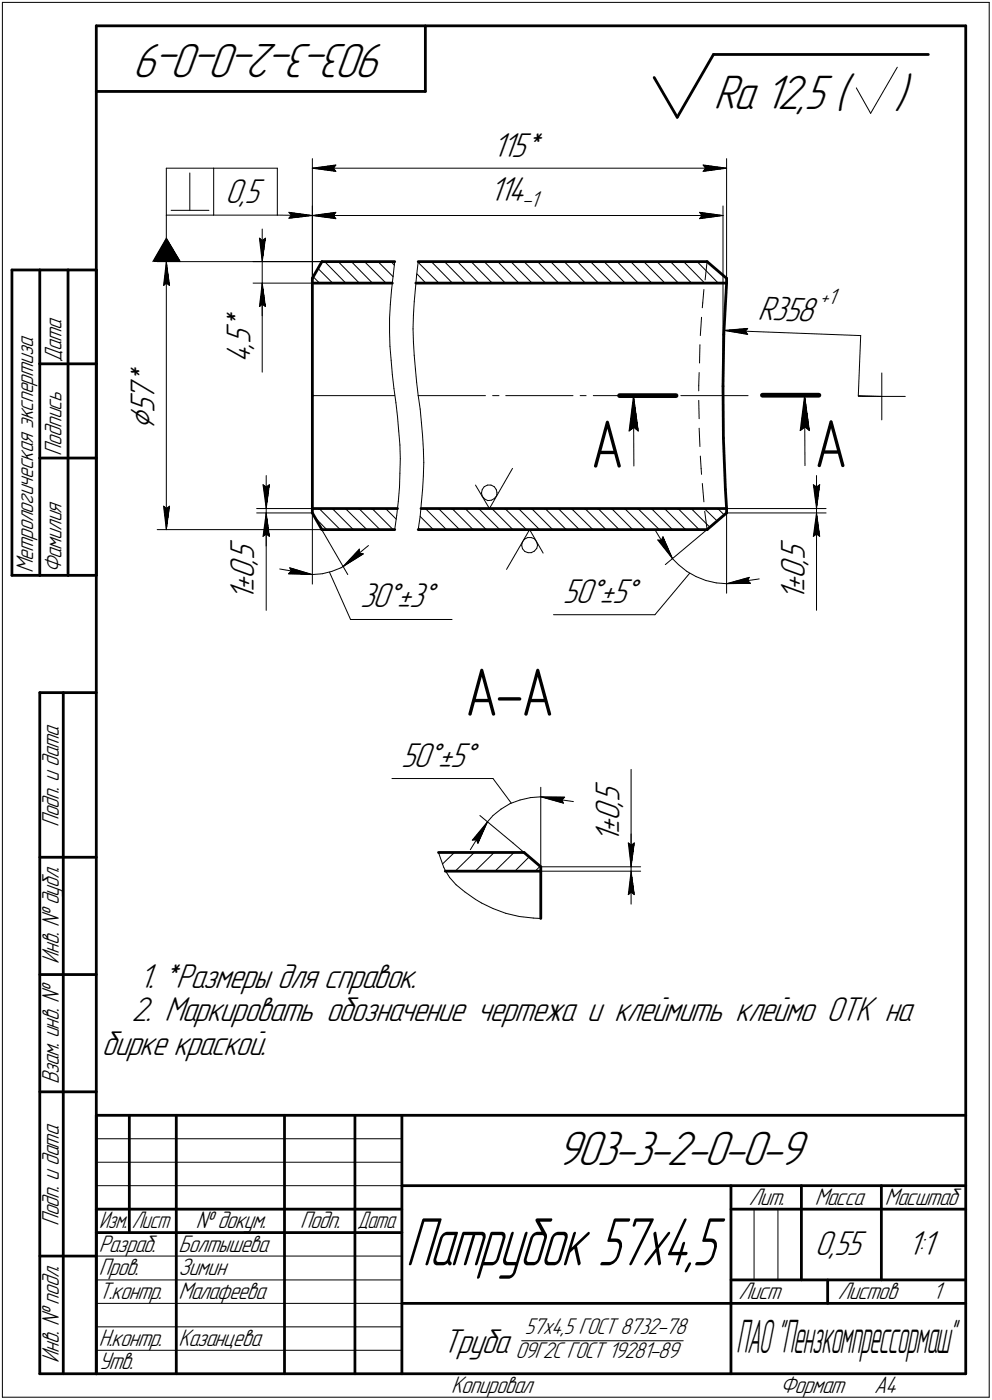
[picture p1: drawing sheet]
<svg xmlns="http://www.w3.org/2000/svg" width="211mm" height="298mm" viewBox="0 0 211 298" stroke-linecap="round" stroke-linejoin="round" font-family="sans-serif">
<g fill="none" stroke="#000" stroke-width=".21">
<path d="M.5 .5v297zM.5 .5h210zM182.2 18.7l3.1 5.4zM190.9 14.3l-5.6 9.8zM210.5 .5v297zM35.4 35.8v10zM35.4 35.8h10.1zM40.4 36.8v8zM45.5 35.8v10zM45.5 35.8h13.5zM59 35.8v10zM66.5 35.8l5-.7z"/>
<path d="M66.5 35.8l5 .7zM66.5 35.8h88.1zM66.5 33.8v26.5zM71 35.8l.5 .7zM71.5 35.1l-.5 .7zM149.6 36.5l5-.7zM149.6 35.1l.5 .7zM149.6 35.1l5 .7zM150.1 35.8l-.5 .7zM154.6 33.8v25.5zM33.4 55.7h34.8zM35.4 55.7l.7 5.1z"/>
<path d="M35.4 55.7l-.6 5.1zM35.4 55.7v57.1zM35.4 50.7l3 5zM35.4 50.7l-2.9 5zM35.4 45.8v4.9zM35.4 45.8h10.1zM36.4 44.8h8zM45.5 45.8h13.5zM53.8 55.7h14.7zM55.2 50.7l.6 .5zM55.2 50.7l.6 5zM55.8 51.2l.7-.5z"/>
<path d="M55.8 48.8v6.9zM55.8 55.7v4.6zM56.5 50.7l-.7 5zM59 45.8l7.5 .1zM61.5 46.5l5-.6zM61.5 45.2l.5 .6zM61.5 45.2l5 .7zM62 45.8l-.5 .7zM66.5 45.9l5-.7zM66.5 45.9l5 .7zM66.5 45.9h87.3zM66.5 43.9v15.4z"/>
<path d="M66.6 58.9l1.4 1.4zM67.6 57.1l3.2 3.2zM69.1 55.7l4.5 4.6zM71 45.9l.5 .7zM71.5 45.2l-.5 .7zM72 55.7l4.5 4.6zM74.8 55.7l4.4 4.6zM77.6 55.7l4.5 4.6zM80.4 55.7l3.3 3.2zM83.2 55.7l.7 .8zM83.7 58.8l-.4 2.9zM84 55.7l-.3 3.1z"/>
<path d="M88.6 58.6l-.2 2.9zM88.7 58.3l1.9 2zM89 55.9l4.4 4.4zM89 55.7l-.4 2.9zM91.8 55.7l4.5 4.6zM94.6 55.7l4.5 4.6zM97.4 55.7l4.5 4.6zM100.2 55.7l4.5 4.6zM103 55.7l4.5 4.6zM105.9 55.7l4.5 4.6zM108.7 55.7l4.5 4.6zM111.5 55.7l4.6 4.6z"/>
<path d="M114.4 55.7l4.5 4.6zM117.2 55.7l4.5 4.6zM120.1 55.7l4.4 4.6zM122.9 55.7l4.4 4.6zM125.6 55.7l4.6 4.6zM128.5 55.7l4.5 4.6zM131.3 55.7l4.5 4.6zM134.2 55.7l4.5 4.6zM137 55.7l4.5 4.6zM139.8 55.7l4.6 4.6zM142.7 55.7l4.5 4.6zM145.5 55.7l4.4 4.6z"/>
<path d="M148.3 55.7l4.5 4.6zM148.8 46.6l5-.7zM148.8 45.2l.6 .7zM148.8 45.2l5 .7zM149.4 45.9l-.6 .7zM150.5 55.7l-.5 3.9zM153.8 43.9v40.3zM34.8 60.8l.6-.5zM35.4 60.3l.7 .5zM53.8 60.3h12.7zM55.2 65.3l.6-.5zM55.8 60.3l-.6 5z"/>
<path d="M55.8 64.8l.7 .5zM55.8 60.3l.7 5zM55.8 60.3v6.9zM55.8 60.3v18.9zM82.9 70.8l.1 2.9zM82.9 67.7v3.1zM83 73.7l.2 3zM83.1 64.8l-.2 2.9zM83.2 76.7l.3 3.1zM83.3 61.7l-.2 3.1zM83.5 79.8l.3 2.9zM87.9 70l.1 2.8z"/>
<path d="M88 67.1l-.1 2.9zM88 72.8l.1 2.9zM88.1 64.3l-.1 2.8zM88.1 75.7l.3 2.9zM88.4 61.5l-.3 2.8zM88.4 78.6l.2 2.8zM148.8 79.3l-.1 2.8zM148.9 73.4l-.1 3.9zM149.3 67.6l-.3 3.9zM149.5 64.5l-.1 1zM149.8 61.6l-.3 2.9zM154.1 70.4l5-.5z"/>
<path d="M154.1 70.4l5 .8zM154.1 70.4l29 1.1zM158.6 70.5l.5 .7zM159.1 69.9l-.5 .6zM183.1 71.5l-.5 12.7zM187.6 79.4v10zM66.5 84.2h17.5zM83.8 82.7l.4 3.1zM84.2 85.8l.4 2.9zM84.6 88.7l.2 3.1zM84.8 91.8l.3 2.9zM85.1 94.7l.1 3z"/>
<path d="M85.2 97.7l-.1 3.1zM88.6 81.4l.4 2.8zM89 84.2h14.3zM89 84.2l.4 2.9zM89.4 87.1l.3 2.8zM89.7 89.9l.2 2.9zM89.9 92.8l.2 2.9zM90.1 95.7l.1 2.8zM90.2 98.5l-.1 2.8zM104.8 84.2h1.4zM107.6 84.2h14.3zM109.1 99.7l-5 8.6z"/>
<path d="M123.4 84.2h1.3zM126.2 84.2h14.3zM133.9 91.8l1-.8zM134.8 84.2l1 7.6zM134.8 84.2l-.9 7.6zM134.8 84.2l.1 15zM134.9 91l.9 .8zM142 84.2h1.3zM144.9 84.2h14.3zM148.7 82.1v1.1zM148.7 85.3l.1 3.9zM148.8 91.2l.1 3.9z"/>
<path d="M149 97.1l.2 2.6zM149.2 99.7l.1 1.3zM170.3 91.7l1-.8zM171.2 84.2l1 7.5zM171.2 84.2l-.9 7.5zM171.2 84.2l.1 14.9zM171.3 90.9l.9 .8zM182.6 84.2l5 .2zM182.6 84.4h10zM33.4 112.8h35.1zM34.8 107.8l.6 5zM34.8 107.8l.6 .5z"/>
<path d="M35.4 108.3l.7-.5zM36.1 107.8l-.7 5zM54.6 108.3h11.9zM54.6 109.2h11.9zM56 103.2l.6 .5zM56 103.2l.6 5.1zM56 114.2l.6-.5zM56.6 103.7l.7-.5zM56.6 101.3v7zM56.6 109.2l-.6 5zM56.6 113.7l.7 .5zM56.6 109.2l.7 5z"/>
<path d="M56.6 109.2v7zM56.6 108.3v.9zM56.6 109.2v20.8zM57.3 103.2l-.7 5.1zM66.5 109.2v15.2zM67 110.2l2.5 2.6zM67.9 108.3l4.5 4.5zM68.2 112.3l5.8 10zM70.7 108.3l4.5 4.5zM73.5 108.3l4.6 4.5zM76.4 108.3l4.5 4.5zM76.5 117.8l.8 .1z"/>
<path d="M76.5 116.9v.9zM76.5 116.9l-3.5 3.7zM79.2 108.3l4.5 4.5zM82 108.3l2.3 2.3zM84.4 109.7l-.4 3.1zM84.8 106.8l-.4 2.9zM85 103.7l-.2 3.1zM85.1 100.8l-.1 2.9zM89.1 112.4l.2 .4zM89.4 110l2.8 2.8zM89.4 109.9l-.4 2.9zM89.7 107l-.3 2.9z"/>
<path d="M89.9 104.2l-.2 2.8zM90.1 101.3l-.2 2.9zM90.5 108.3l4.5 4.5zM93.3 108.3l4.5 4.5zM96.2 108.3l4.5 4.5zM99 108.3l4.5 4.5zM101.2 103.3l2.9 5zM101.9 108.3l4.4 4.5zM102.4 105l.2 .7zM102.6 104.2l-.2 .8zM102.6 105.7l.5 .6zM103 103.6l.7-.3z"/>
<path d="M103 103.6l-.4 .6zM103.1 106.3l.7 .3zM103.7 103.3h.8zM103.8 106.6l.8-.1zM104.5 103.3l.7 .3zM104.6 106.5l.6-.3zM104.6 108.3l4.5 4.5zM105.2 103.6l.4 .6zM105.6 104.2l.1 .7zM105.7 105.6l-.5 .6zM105.7 104.9v.7zM107.4 108.3l4.6 4.5z"/>
<path d="M110.3 108.3l4.5 4.5zM111 116.1l.2 .7zM111.2 116.8l.5 .6zM111.2 115.4l-.2 .7zM111.6 114.8l.7-.3zM111.6 114.8l-.4 .6zM111.7 117.4l.7 .3zM112.3 114.5h.7zM112.4 117.7h.6zM112.7 112.8l2.9 5zM112.7 112.8l-4.9 8.4zM113 117.7l.7-.4z"/>
<path d="M113 114.5l.7 .2zM113.1 108.3l4.5 4.5zM113.7 114.7l.4 .6zM114.1 115.3l.3 .8zM114.2 116.8l-.5 .5zM114.4 116.1l-.2 .7zM116 108.3l4.5 4.5zM118.8 108.3l4.5 4.5zM121.6 108.3l4.6 4.5zM124.5 108.3l4.4 4.5zM127.3 108.3l4.4 4.5zM130.1 108.3l4.5 4.5z"/>
<path d="M132.9 108.3l4.5 4.5zM135.7 108.3l4.6 4.5zM138.6 108.3l4.5 4.5zM139.4 112.9l3.7 6.1zM140 115l.7 .1zM140 115l3.1 4zM141.1 114.3l2 4.7zM141.1 114.3l-.4 .8zM141.4 108.3l4.5 4.5zM143.1 119l1.3 1.2zM144.3 108.3l4.5 4.5zM147.1 108.3l3.9 4z"/>
<path d="M149.4 103l.4 3.8zM149.9 108.3l2.7 2.6zM149.9 108.9l.6 3.9zM152.7 108.3l1.4 1.3zM154.6 109.2h21.2zM154.6 108.3h21.2zM154.6 109.2v17.1zM173.1 114.2l.6-.5zM173.1 103.2l.6 .5zM173.1 103.2l.6 5.1zM173.7 109.2l-.6 5zM173.7 113.7l.7 .5z"/>
<path d="M173.7 109.2l.7 5zM173.7 109.2v7zM173.7 103.7l.7-.5zM173.7 101.3v7zM173.7 108.3v.9zM173.7 109.2v20.8zM174.4 103.2l-.7 5.1zM59.5 121.2l7 1.1zM61.4 122.2l5.1 .1zM61.6 120.9l4.9 1.4zM61.6 120.9l.4 .7zM62 121.6l-.6 .6z"/>
<path d="M66.5 122.3l2.1-.1zM68.6 122.2l2-.5zM70.1 121.8l4.5 10.1zM70.6 121.7l2-.8zM72.6 120.9l.4-.3zM73 120.6l4.3-2.7zM73 120.6l5.4-4.4zM74.6 131.9h21.6zM117.8 130.9h21.6zM141.6 120.2l9.4-7.9zM144.4 120.2l1.7 1.5zM146.1 121.7l2 1.1z"/>
<path d="M146.7 122.1l-7.3 8.8zM148.1 122.8l2.1 .8zM150.2 123.6l2.2 .5zM152.4 124.1l2.2 .2zM154.6 124.3l5.1-.1zM154.6 124.3l4.8-1.4zM154.6 124.3l6.9-1zM159.1 123.6l.6 .6zM159.4 122.9l-.3 .7zM83.4 165.8h21.5zM100.5 178.9l.8-.1zM101.3 178.8l.4 .8z"/>
<path d="M102.1 173.7l7 5.8zM103.7 175l-3.2 3.9zM103.7 175l-2 4.6zM103.7 175l-3.6 5.9zM104.9 173.7l1.7-1.4zM104.9 173.7l-1.2 1.3zM104.9 165.8l3.9 5.2zM106.6 172.3l1.9-1.2zM108.5 171.1l2.2-.8zM109.1 179.5l2.4 2zM110.7 170.3l2.2-.5zM112.9 169.8l2.2-.1z"/>
<path d="M115.1 169.7l4.8 1.3zM115.1 169.7l5 .1zM115.1 169.7l6.9 1zM115.1 167.6v17zM119.5 170.3l.4 .7zM119.5 170.3l.6-.5zM133.7 179.5l.6 .5zM133.7 179.5l.6 5.1zM134.3 177.5v7.1zM134.3 163.8v20.8zM135 179.5l-.7 5.1zM93.3 181.5l1.1 3.2z"/>
<path d="M94.1 184l2.6-2.5zM94.4 184.7l.3 .6zM94.7 185.3l1 1.6zM95.7 186.9l1.3 1.5zM96.9 185.5l4-4zM97 188.4l1.9 1.5zM98.9 189.9l2.3 1.6zM101.1 185.5l4.1-4zM101.2 191.5l1.2 .8zM102.4 192.3l2.5 1.2zM104.9 193.5l2.7 1zM105.3 185.5l4.1-4z"/>
<path d="M107.6 194.5l2.9 .7zM109.6 185.5l3-3zM110.5 195.2l3 .3zM113.5 195.5l1.6 .1zM113.9 185.5l1.1-1.1zM115.1 184.6h21.2zM115.1 185.5h21.2zM133.7 190.5l.6-.5zM134.3 180l.7-.5zM134.3 185.5l-.6 5zM134.3 190l.7 .5zM134.3 185.5l.7 5z"/>
<path d="M134.3 185.5v7zM134.3 184.6v.9zM20.5 247.5h65zM20.5 252.5h65zM20.5 242.5h65zM160.4 257.5v15zM165.5 257.5v15zM20.5 267.5h65zM20.5 272.5h65zM20.5 277.5h65zM.5 297.5h210zM20.5 282.5h65z"/>
<path d="M20.5 287.5h65zM111 285.5h34.4z"/>
</g>
<g fill="none" stroke="#000" stroke-width=".59">
<path d="M20.5 5.5v287zM20.5 5.5h185zM20.5 19.5h70zM90.5 5.5v14zM139.2 16.5l4.9 8.5zM151.8 11.6l-7.7 13.4zM151.8 11.6h45.7zM205.5 5.5v287zM2.5 57.5v65zM2.5 57.5h6zM8.5 57.5h6zM8.5 57.5v20z"/>
<path d="M14.5 57.5h6zM14.5 57.5v20zM20.5 57.5v20zM66.5 59.3v24.9zM68.5 55.7h15.5zM68.5 55.7l-2 3.6zM89 55.7h61.5zM150.5 55.7l4.1 3.6zM154.6 59.3v1zM8.5 77.5v20zM8.5 77.5h6zM14.5 77.5v20z"/>
<path d="M14.5 77.5h6zM20.5 77.5v20zM66.5 60.3h17zM88.5 60.3h66.1zM154 71.2l-.2 11zM154.6 60.3l-.6 10.9zM8.5 97.5v25zM8.5 97.5h6zM14.5 97.5v25zM14.5 97.5h6zM20.5 97.5v25zM66.5 84.2v25z"/>
<path d="M153.8 82.2l.1 11.1zM153.9 93.3l.4 10.9zM66.5 108.3h18.1zM66.5 109.2l2 3.6zM68.5 112.8h15.5zM89 112.8h61.5zM89.6 108.3h65zM150.5 112.8l4.1-3.6zM154.3 104.2l.3 4.1zM154.6 108.3v.9zM2.5 122.5h6zM8.5 122.5h6z"/>
<path d="M14.5 122.5h6zM8.5 147.5v145zM8.5 147.5h12zM13.5 147.5v145zM8.5 182.5h12zM93.3 181.5h18.2zM94.7 185.5h20.4zM111.5 181.5l3.6 3.1zM115.1 184.6v11zM8.5 207.5h12zM8.5 232.5h12zM20.5 237.5h185z"/>
<path d="M20.5 237.5v55zM27.5 237.5v25zM37.5 237.5v55zM60.5 237.5v55zM75.5 237.5v55zM85.5 237.5v55zM20.5 257.5h65zM85.5 252.5h120zM155.5 252.5v40zM155.5 257.5h15zM170.5 252.5v20zM170.5 257.5h35z"/>
<path d="M187.5 252.5v20zM8.5 267.5h12zM20.5 262.5h65zM85.5 277.5h70zM155.5 277.5h50zM155.5 272.5h50zM176.1 272.5v5zM8.5 292.5h12zM20.5 292.5h185z"/>
</g>
<g fill="#000" stroke="#000" stroke-width=".21">
<path d="M66.5 35.8h4.5zM67.1 35.9h3.9zM67.7 36h3.4zM68.4 36.1h2.8zM69 36.2h2.2zM69.6 36.2h1.7zM70.3 36.3h1.1zM70.9 36.4h.6z"/>
<path d="M70.9 35.2h.6zM70.3 35.3h1.1zM69.6 35.4h1.7zM69 35.5h2.2zM68.4 35.6h2.8zM67.7 35.6h3.4zM67.1 35.7h3.9z"/>
<path d="M149.7 35.2h.6zM149.8 35.3h1.1zM149.9 35.4h1.7zM149.9 35.5h2.2zM149.9 35.6h2.8zM150 35.6h3.4zM150.1 35.7h3.9z"/>
<path d="M150.1 35.8h4.5zM150.1 35.9h3.9zM150 36h3.4zM149.9 36.1h2.8zM149.9 36.2h2.2zM149.9 36.2h1.7zM149.8 36.3h1.1zM149.7 36.4h.6z"/>
<path d="M35.2 57.2h.2zM35.2 57.3h.2zM35.2 57.4h.2zM35.2 57.5h.2zM35.2 57.6h.2zM35.2 57.7h.2zM35.2 57.7h.2zM35.2 57.8h.2zM35.1 57.9h.3zM35.1 58h.3zM35.1 58.1h.3zM35.1 58.2h.3zM35.1 58.3h.3zM35.1 58.3h.3zM35.1 58.4h.3zM35.1 58.5h.3zM35.1 58.6h.3zM35.1 58.7h.3zM35.1 58.8h.3zM35.1 58.8h.3zM35.1 58.9h.3zM35.1 59h.3zM35.1 59.1h.3zM35.1 59.2h.3zM35.1 59.3h.3zM35 59.4h.4zM35 59.4h.4zM35 59.5h.4zM35 59.6h.4zM35 59.7h.4zM35 59.8h.4zM35 59.9h.4zM35 59.9h.4zM35 60h.4zM34.9 60.1h.5zM34.9 60.2h.5zM34.9 60.3h.5zM34.9 60.4h.4zM34.9 60.5h.3zM34.9 60.5h.2zM34.9 60.6h.2z"/>
<path d="M35.4 56.4h.2zM35.4 56.5h.2zM35.4 56.6h.2zM35.4 56.6h.2zM35.4 56.7h.2zM35.4 56.8h.2zM35.4 56.9h.2zM35.4 57h.2zM35.4 57.1h.2zM35.4 57.1h.2zM35.4 57.2h.2zM35.4 57.3h.2zM35.4 57.4h.2zM35.4 57.5h.2zM35.4 57.6h.2zM35.4 57.7h.3zM35.4 57.7h.3zM35.4 57.8h.3zM35.4 57.9h.3zM35.4 58h.3zM35.4 58.1h.3zM35.4 58.2h.3zM35.4 58.3h.3zM35.4 58.3h.4zM35.4 58.4h.4zM35.4 58.5h.4zM35.4 58.6h.4zM35.4 58.7h.4zM35.4 58.8h.4zM35.4 58.8h.4zM35.4 58.9h.5zM35.4 59h.5zM35.4 59.1h.5zM35.4 59.2h.5zM35.4 59.3h.5zM35.4 59.4h.5zM35.4 59.4h.5zM35.4 59.5h.5zM35.4 59.6h.6zM35.4 59.7h.6zM35.4 59.8h.6zM35.4 59.9h.6zM35.4 59.9h.6zM35.4 60h.6zM35.4 60.1h.6zM35.4 60.2h.7zM35.4 60.3h.7zM35.6 60.4h.5zM35.6 60.5h.5zM35.7 60.5h.4zM35.9 60.6h.2z"/>
<path d="M35.3 50.9h.3zM35.3 51h.3zM35.2 51.1h.4zM35.2 51.1h.4zM35.1 51.2h.6zM35.1 51.3h.7zM35.1 51.4h.7zM35 51.5h.9zM35 51.6h.9zM34.9 51.6h1.1zM34.9 51.7h1.2zM34.8 51.8h1.3zM34.7 51.9h1.5zM34.7 52h1.5zM34.6 52.1h1.6zM34.6 52.2h1.7zM34.5 52.2h1.8zM34.5 52.3h1.9zM34.5 52.4h1.9zM34.4 52.5h2.1zM34.4 52.6h2.2zM34.3 52.7h2.3zM34.3 52.7h2.4zM34.2 52.8h2.5zM34.2 52.9h2.5zM34.1 53h2.7zM34 53.1h2.8zM34 53.2h2.9zM34 53.3h2.9zM34 53.3h3zM33.9 53.4h3.1zM33.8 53.5h3.3zM33.8 53.6h3.4zM33.7 53.7h3.5zM33.7 53.8h3.6zM33.6 53.8h3.7zM33.6 53.9h3.7zM33.5 54h3.9zM33.4 54.1h4zM33.4 54.2h4.1zM33.4 54.3h4.1zM33.4 54.4h4.2zM33.3 54.4h4.4zM33.3 54.5h4.4zM33.2 54.6h4.6zM33.1 54.7h4.7zM33.1 54.8h4.7zM33 54.9h4.9zM33 54.9h4.9zM32.9 55h5.1zM32.9 55.1h5.1zM32.9 55.2h5.2zM32.8 55.3h5.4zM32.8 55.4h5.4zM32.7 55.5h5.6zM32.7 55.5h5.6zM32.6 55.6h5.8z"/>
<path d="M55.3 50.9h.2zM55.3 51h.2zM55.3 51.1h.3zM55.3 51.1h.4zM55.3 51.2h.5zM55.3 51.3h.5zM55.3 51.4h.5zM55.4 51.5h.4zM55.4 51.6h.4zM55.4 51.6h.4zM55.4 51.7h.4zM55.4 51.8h.4zM55.4 51.9h.4zM55.4 52h.4zM55.4 52.1h.4zM55.5 52.2h.3zM55.5 52.2h.3zM55.5 52.3h.3zM55.5 52.4h.3zM55.5 52.5h.3zM55.5 52.6h.3zM55.5 52.7h.3zM55.5 52.7h.3zM55.5 52.8h.3zM55.5 52.9h.3zM55.5 53h.3zM55.5 53.1h.3zM55.5 53.2h.3zM55.5 53.3h.3zM55.5 53.3h.3zM55.5 53.4h.3zM55.5 53.5h.3zM55.6 53.6h.2zM55.6 53.7h.2zM55.6 53.8h.2zM55.6 53.8h.2zM55.6 53.9h.2zM55.6 54h.2zM55.6 54.1h.2zM55.6 54.2h.2zM55.6 54.3h.2z"/>
<path d="M56.3 50.9h.2zM56.1 51h.4zM56 51.1h.5zM56 51.1h.5zM55.8 51.2h.7zM55.8 51.3h.7zM55.8 51.4h.6zM55.8 51.5h.6zM55.8 51.6h.6zM55.8 51.6h.6zM55.8 51.7h.6zM55.8 51.8h.6zM55.8 51.9h.6zM55.8 52h.5zM55.8 52.1h.5zM55.8 52.2h.5zM55.8 52.2h.5zM55.8 52.3h.5zM55.8 52.4h.5zM55.8 52.5h.5zM55.8 52.6h.5zM55.8 52.7h.4zM55.8 52.7h.4zM55.8 52.8h.4zM55.8 52.9h.4zM55.8 53h.4zM55.8 53.1h.4zM55.8 53.2h.4zM55.8 53.3h.3zM55.8 53.3h.3zM55.8 53.4h.3zM55.8 53.5h.3zM55.8 53.6h.3zM55.8 53.7h.3zM55.8 53.8h.3zM55.8 53.8h.2zM55.8 53.9h.2zM55.8 54h.2zM55.8 54.1h.2zM55.8 54.2h.2zM55.8 54.3h.2zM55.8 54.4h.2zM55.8 54.4h.2zM55.8 54.5h.2zM55.8 54.6h.2zM55.8 54.7h.2zM55.8 54.8h.2zM55.8 54.9h.2zM55.8 54.9h.2zM55.8 55h.2z"/>
<path d="M61.6 45.3h.5zM61.6 45.4h1.1zM61.7 45.5h1.7zM61.8 45.6h2.2zM61.9 45.6h2.7zM62 45.7h3.3zM62 45.8h3.9z"/>
<path d="M62 45.9h4.5zM61.9 46h3.9zM61.8 46.1h3.3zM61.7 46.1h2.6zM61.7 46.2h2zM61.6 46.3h1.3zM61.6 46.4h.6z"/>
<path d="M66.5 45.9h4.5zM67.1 46h3.9zM67.7 46.1h3.4zM68.4 46.1h2.8zM69 46.2h2.2zM69.6 46.3h1.7zM70.3 46.4h1.1zM70.9 46.5h.6z"/>
<path d="M70.9 45.3h.6zM70.3 45.4h1.1zM69.6 45.5h1.7zM69 45.6h2.2zM68.4 45.6h2.8zM67.7 45.7h3.4zM67.1 45.8h3.9z"/>
<path d="M148.9 45.3h.6zM149 45.4h1.1zM149.1 45.5h1.7zM149.1 45.6h2.3zM149.2 45.6h2.8zM149.3 45.7h3.4zM149.4 45.8h3.8z"/>
<path d="M149.4 45.9h4.4zM149.4 46h3.8zM149.3 46.1h3.4zM149.2 46.1h2.8zM149.1 46.2h2.3zM149.1 46.3h1.7zM149 46.4h1.1zM148.9 46.5h.6z"/>
<path d="M55.6 61.7h.2zM55.6 61.8h.2zM55.6 61.9h.2zM55.6 62h.2zM55.6 62.1h.2zM55.6 62.1h.2zM55.6 62.2h.2zM55.6 62.3h.2zM55.6 62.4h.2zM55.5 62.5h.3zM55.5 62.6h.3zM55.5 62.7h.3zM55.5 62.7h.3zM55.5 62.8h.3zM55.5 62.9h.3zM55.5 63h.3zM55.5 63.1h.3zM55.5 63.2h.3zM55.5 63.2h.3zM55.5 63.3h.3zM55.5 63.4h.3zM55.5 63.5h.3zM55.5 63.6h.3zM55.5 63.7h.3zM55.5 63.8h.3zM55.5 63.8h.3zM55.4 63.9h.4zM55.4 64h.4zM55.4 64.1h.4zM55.4 64.2h.4zM55.4 64.3h.4zM55.4 64.3h.4zM55.4 64.4h.4zM55.4 64.5h.4zM55.3 64.6h.5zM55.3 64.7h.5zM55.3 64.8h.5zM55.3 64.9h.4zM55.3 64.9h.3zM55.3 65h.2zM55.3 65.1h.2z"/>
<path d="M55.8 61h.2zM55.8 61h.2zM55.8 61.1h.2zM55.8 61.2h.2zM55.8 61.3h.2zM55.8 61.4h.2zM55.8 61.5h.2zM55.8 61.6h.2zM55.8 61.6h.2zM55.8 61.7h.2zM55.8 61.8h.2zM55.8 61.9h.2zM55.8 62h.2zM55.8 62.1h.2zM55.8 62.1h.2zM55.8 62.2h.3zM55.8 62.3h.3zM55.8 62.4h.3zM55.8 62.5h.3zM55.8 62.6h.3zM55.8 62.7h.3zM55.8 62.7h.3zM55.8 62.8h.4zM55.8 62.9h.4zM55.8 63h.4zM55.8 63.1h.4zM55.8 63.2h.4zM55.8 63.2h.4zM55.8 63.3h.4zM55.8 63.4h.5zM55.8 63.5h.5zM55.8 63.6h.5zM55.8 63.7h.5zM55.8 63.8h.5zM55.8 63.8h.5zM55.8 63.9h.5zM55.8 64h.5zM55.8 64.1h.6zM55.8 64.2h.6zM55.8 64.3h.6zM55.8 64.3h.6zM55.8 64.4h.6zM55.8 64.5h.6zM55.8 64.6h.6zM55.8 64.7h.7zM55.8 64.8h.7zM56 64.9h.5zM56 64.9h.5zM56.1 65h.4zM56.3 65.1h.2z"/>
<path d="M154.6 70.4h1.8zM155.1 70.5h3.5zM155.6 70.6h3.1zM156.1 70.7h2.6zM156.6 70.8h2.2zM157.1 70.9h1.7zM157.6 71h1.3zM158.2 71h.8zM158.7 71.1h.4z"/>
<path d="M158.2 70h.9zM157.1 70.1h1.9zM156.1 70.2h2.8zM155.1 70.3h3.7zM154.1 70.4h4.6zM156.4 70.4h2.3z"/>
<path d="M134.7 85h.2zM134.7 85.1h.2zM134.7 85.2h.2zM134.7 85.3h.2zM134.7 85.3h.2zM134.7 85.4h.2zM134.7 85.5h.2zM134.7 85.6h.2zM134.6 85.7h.3zM134.6 85.8h.3zM134.6 85.9h.3zM134.6 85.9h.3zM134.6 86h.3zM134.6 86.1h.3zM134.6 86.2h.3zM134.6 86.3h.3zM134.5 86.4h.4zM134.5 86.4h.4zM134.5 86.5h.4zM134.5 86.6h.4zM134.5 86.7h.4zM134.5 86.8h.4zM134.5 86.9h.4zM134.5 87h.4zM134.5 87h.4zM134.5 87.1h.4zM134.5 87.2h.4zM134.5 87.3h.4zM134.5 87.4h.4zM134.5 87.5h.4zM134.5 87.5h.4zM134.5 87.6h.4zM134.4 87.7h.5zM134.4 87.8h.5zM134.4 87.9h.5zM134.4 88h.5zM134.4 88.1h.5zM134.4 88.1h.5zM134.4 88.2h.5zM134.4 88.3h.5zM134.3 88.4h.6zM134.3 88.5h.6zM134.3 88.6h.6zM134.3 88.6h.6zM134.3 88.7h.6zM134.3 88.8h.6zM134.3 88.9h.6zM134.3 89h.6zM134.2 89.1h.7zM134.2 89.2h.7zM134.2 89.2h.7zM134.2 89.3h.7zM134.2 89.4h.7zM134.2 89.5h.7zM134.2 89.6h.7zM134.2 89.7h.7zM134.1 89.7h.8zM134.1 89.8h.8zM134.1 89.9h.8zM134.1 90h.8zM134.1 90.1h.8zM134.1 90.2h.8zM134.1 90.3h.8zM134.1 90.3h.8zM134 90.4h.9zM134 90.5h.9zM134 90.6h.9zM134 90.7h.9zM134 90.8h.9zM134 90.8h.9zM134 90.9h.9zM134 91h.9zM133.9 91.1h.9zM133.9 91.2h.8zM133.9 91.3h.6zM133.9 91.4h.6zM133.9 91.4h.5zM133.9 91.5h.3zM133.9 91.6h.2z"/>
<path d="M134.9 85.5h.1zM134.9 85.6h.1zM134.9 85.7h.1zM134.9 85.8h.1zM134.9 85.9h.1zM134.9 85.9h.1zM134.9 86h.1zM134.9 86.1h.1zM134.9 86.2h.2zM134.9 86.3h.2zM134.9 86.4h.2zM134.9 86.4h.2zM134.9 86.5h.2zM134.9 86.6h.2zM134.9 86.7h.2zM134.9 86.8h.3zM134.9 86.9h.3zM134.9 87h.3zM134.9 87h.3zM134.9 87.1h.3zM134.9 87.2h.3zM134.9 87.3h.3zM134.9 87.4h.3zM134.9 87.5h.4zM134.9 87.5h.4zM134.9 87.6h.4zM134.9 87.7h.4zM134.9 87.8h.4zM134.9 87.9h.4zM134.9 88h.4zM134.9 88.1h.5zM134.9 88.1h.5zM134.9 88.2h.5zM134.9 88.3h.5zM134.9 88.4h.5zM134.9 88.5h.5zM134.9 88.6h.5zM134.9 88.6h.6zM134.9 88.7h.6zM134.9 88.8h.6zM134.9 88.9h.6zM134.9 89h.6zM134.9 89.1h.6zM134.9 89.2h.6zM134.9 89.2h.6zM134.9 89.3h.7zM134.9 89.4h.7zM134.9 89.5h.7zM134.9 89.6h.7zM134.9 89.7h.7zM134.9 89.7h.7zM134.9 89.8h.7zM134.9 89.9h.7zM134.9 90h.7zM134.9 90.1h.7zM134.9 90.2h.7zM134.9 90.3h.7zM134.9 90.3h.7zM134.9 90.4h.7zM134.9 90.5h.7zM134.9 90.6h.8zM134.9 90.7h.8zM134.9 90.8h.8zM134.9 90.8h.8zM134.9 90.9h.8zM134.9 91h.8zM135 91.1h.7zM135.1 91.2h.7zM135.2 91.3h.6zM135.3 91.4h.5zM135.5 91.4h.3zM135.6 91.5h.2zM135.6 91.6h.2z"/>
<path d="M171.1 84.9h.2zM171.1 85h.2zM171.1 85.1h.2zM171.1 85.2h.2zM171.1 85.3h.2zM171.1 85.3h.2zM171.1 85.4h.2zM171.1 85.5h.2zM171 85.6h.3zM171 85.7h.3zM171 85.8h.3zM171 85.9h.3zM171 85.9h.3zM171 86h.3zM171 86.1h.3zM171 86.2h.3zM170.9 86.3h.4zM170.9 86.4h.4zM170.9 86.4h.4zM170.9 86.5h.4zM170.9 86.6h.4zM170.9 86.7h.4zM170.9 86.8h.4zM170.9 86.9h.4zM170.9 87h.4zM170.9 87h.4zM170.9 87.1h.4zM170.9 87.2h.4zM170.9 87.3h.4zM170.9 87.4h.4zM170.9 87.5h.4zM170.9 87.5h.4zM170.8 87.6h.5zM170.8 87.7h.5zM170.8 87.8h.5zM170.8 87.9h.5zM170.8 88h.5zM170.8 88.1h.5zM170.8 88.1h.5zM170.8 88.2h.5zM170.7 88.3h.6zM170.7 88.4h.6zM170.7 88.5h.6zM170.7 88.6h.6zM170.7 88.6h.6zM170.7 88.7h.6zM170.7 88.8h.6zM170.7 88.9h.6zM170.6 89h.7zM170.6 89.1h.7zM170.6 89.2h.7zM170.6 89.2h.7zM170.6 89.3h.7zM170.6 89.4h.7zM170.6 89.5h.7zM170.6 89.6h.7zM170.5 89.7h.8zM170.5 89.7h.8zM170.5 89.8h.8zM170.5 89.9h.8zM170.5 90h.8zM170.5 90.1h.8zM170.5 90.2h.8zM170.5 90.3h.8zM170.4 90.3h.9zM170.4 90.4h.9zM170.4 90.5h.9zM170.4 90.6h.9zM170.4 90.7h.9zM170.4 90.8h.9zM170.4 90.8h.9zM170.4 90.9h.9zM170.3 91h.9zM170.3 91.1h.8zM170.3 91.2h.6zM170.3 91.3h.6zM170.3 91.4h.5zM170.3 91.4h.3zM170.3 91.5h.2z"/>
<path d="M171.3 85.4h.1zM171.3 85.5h.1zM171.3 85.6h.1zM171.3 85.7h.1zM171.3 85.8h.1zM171.3 85.9h.1zM171.3 85.9h.1zM171.3 86h.1zM171.3 86.1h.2zM171.3 86.2h.2zM171.3 86.3h.2zM171.3 86.4h.2zM171.3 86.4h.2zM171.3 86.5h.2zM171.3 86.6h.2zM171.3 86.7h.3zM171.3 86.8h.3zM171.3 86.9h.3zM171.3 87h.3zM171.3 87h.3zM171.3 87.1h.3zM171.3 87.2h.3zM171.3 87.3h.3zM171.3 87.4h.4zM171.3 87.5h.4zM171.3 87.5h.4zM171.3 87.6h.4zM171.3 87.7h.4zM171.3 87.8h.4zM171.3 87.9h.4zM171.3 88h.5zM171.3 88.1h.5zM171.3 88.1h.5zM171.3 88.2h.5zM171.3 88.3h.5zM171.3 88.4h.5zM171.3 88.5h.5zM171.3 88.6h.6zM171.3 88.6h.6zM171.3 88.7h.6zM171.3 88.8h.6zM171.3 88.9h.6zM171.3 89h.6zM171.3 89.1h.6zM171.3 89.2h.6zM171.3 89.2h.7zM171.3 89.3h.7zM171.3 89.4h.7zM171.3 89.5h.7zM171.3 89.6h.7zM171.3 89.7h.7zM171.3 89.7h.7zM171.3 89.8h.7zM171.3 89.9h.7zM171.3 90h.7zM171.3 90.1h.7zM171.3 90.2h.7zM171.3 90.3h.7zM171.3 90.3h.7zM171.3 90.4h.7zM171.3 90.5h.8zM171.3 90.6h.8zM171.3 90.7h.8zM171.3 90.8h.8zM171.3 90.8h.8zM171.3 90.9h.8zM171.4 91h.7zM171.5 91.1h.7zM171.6 91.2h.6zM171.7 91.3h.5zM171.9 91.4h.3zM172 91.4h.2zM172 91.5h.2z"/>
<path d="M34.9 107.9h.2zM34.9 108h.2zM34.9 108.1h.3zM34.9 108.2h.4zM34.9 108.3h.5zM34.9 108.4h.5zM34.9 108.5h.5zM35 108.5h.4zM35 108.6h.4zM35 108.7h.4zM35 108.8h.4zM35 108.9h.4zM35 109h.4zM35 109.1h.4zM35 109.1h.4zM35.1 109.2h.3zM35.1 109.3h.3zM35.1 109.4h.3zM35.1 109.5h.3zM35.1 109.6h.3zM35.1 109.6h.3zM35.1 109.7h.3zM35.1 109.8h.3zM35.1 109.9h.3zM35.1 110h.3zM35.1 110.1h.3zM35.1 110.2h.3zM35.1 110.2h.3zM35.1 110.3h.3zM35.1 110.4h.3zM35.1 110.5h.3zM35.1 110.6h.3zM35.2 110.7h.2zM35.2 110.7h.2zM35.2 110.8h.2zM35.2 110.9h.2zM35.2 111h.2zM35.2 111.1h.2zM35.2 111.2h.2zM35.2 111.3h.2zM35.2 111.3h.2z"/>
<path d="M35.9 107.9h.2zM35.7 108h.4zM35.6 108.1h.5zM35.6 108.2h.5zM35.4 108.3h.7zM35.4 108.4h.7zM35.4 108.5h.6zM35.4 108.5h.6zM35.4 108.6h.6zM35.4 108.7h.6zM35.4 108.8h.6zM35.4 108.9h.6zM35.4 109h.6zM35.4 109.1h.5zM35.4 109.1h.5zM35.4 109.2h.5zM35.4 109.3h.5zM35.4 109.4h.5zM35.4 109.5h.5zM35.4 109.6h.5zM35.4 109.6h.5zM35.4 109.7h.4zM35.4 109.8h.4zM35.4 109.9h.4zM35.4 110h.4zM35.4 110.1h.4zM35.4 110.2h.4zM35.4 110.2h.4zM35.4 110.3h.3zM35.4 110.4h.3zM35.4 110.5h.3zM35.4 110.6h.3zM35.4 110.7h.3zM35.4 110.7h.3zM35.4 110.8h.3zM35.4 110.9h.2zM35.4 111h.2zM35.4 111.1h.2zM35.4 111.2h.2zM35.4 111.3h.2zM35.4 111.3h.2zM35.4 111.4h.2zM35.4 111.5h.2zM35.4 111.6h.2zM35.4 111.7h.2zM35.4 111.8h.2zM35.4 111.8h.2zM35.4 111.9h.2zM35.4 112h.2zM35.4 112.1h.2z"/>
<path d="M56 103.4h.2zM56 103.5h.3zM56 103.5h.5zM56 103.6h.6zM56 103.7h.6zM56 103.8h.6zM56.1 103.9h.5zM56.1 104h.5zM56.1 104.1h.5zM56.1 104.1h.5zM56.1 104.2h.5zM56.1 104.3h.5zM56.1 104.4h.5zM56.1 104.5h.5zM56.2 104.6h.4zM56.2 104.6h.4zM56.2 104.7h.4zM56.2 104.8h.4zM56.2 104.9h.4zM56.2 105h.4zM56.2 105.1h.4zM56.3 105.2h.3zM56.3 105.2h.3zM56.3 105.3h.3zM56.3 105.4h.3zM56.3 105.5h.3zM56.3 105.6h.3zM56.3 105.7h.3zM56.3 105.7h.3zM56.4 105.8h.2zM56.4 105.9h.2zM56.4 106h.2zM56.4 106.1h.2zM56.4 106.2h.2zM56.4 106.3h.2zM56.4 106.3h.2zM56.5 106.4h.1zM56.5 106.5h.1zM56.5 106.6h.1zM56.5 106.7h.1zM56.5 106.8h.1zM56.5 106.8h.1zM56.5 106.9h.1zM56.5 107h.1z"/>
<path d="M56.5 110.5h.1zM56.5 110.6h.1zM56.5 110.7h.1zM56.5 110.7h.1zM56.5 110.8h.1zM56.5 110.9h.1zM56.5 111h.1zM56.5 111.1h.1zM56.4 111.2h.2zM56.4 111.3h.2zM56.4 111.3h.2zM56.4 111.4h.2zM56.4 111.5h.2zM56.4 111.6h.2zM56.4 111.7h.2zM56.3 111.8h.3zM56.3 111.8h.3zM56.3 111.9h.3zM56.3 112h.3zM56.3 112.1h.3zM56.3 112.2h.3zM56.3 112.3h.3zM56.2 112.4h.4zM56.2 112.4h.4zM56.2 112.5h.4zM56.2 112.6h.4zM56.2 112.7h.4zM56.2 112.8h.4zM56.2 112.9h.4zM56.2 112.9h.4zM56.1 113h.5zM56.1 113.1h.5zM56.1 113.2h.5zM56.1 113.3h.5zM56.1 113.4h.5zM56.1 113.5h.5zM56.1 113.5h.5zM56 113.6h.6zM56 113.7h.6zM56 113.8h.6zM56 113.9h.5zM56 114h.3zM56 114h.2z"/>
<path d="M56.6 109.9h.2zM56.6 110h.2zM56.6 110.1h.2zM56.6 110.2h.2zM56.6 110.2h.2zM56.6 110.3h.2zM56.6 110.4h.2zM56.6 110.5h.3zM56.6 110.6h.3zM56.6 110.7h.3zM56.6 110.7h.3zM56.6 110.8h.3zM56.6 110.9h.3zM56.6 111h.3zM56.6 111.1h.3zM56.6 111.2h.4zM56.6 111.3h.4zM56.6 111.3h.4zM56.6 111.4h.4zM56.6 111.5h.4zM56.6 111.6h.4zM56.6 111.7h.4zM56.6 111.8h.5zM56.6 111.8h.5zM56.6 111.9h.5zM56.6 112h.5zM56.6 112.1h.5zM56.6 112.2h.5zM56.6 112.3h.5zM56.6 112.4h.5zM56.6 112.4h.5zM56.6 112.5h.5zM56.6 112.6h.5zM56.6 112.7h.5zM56.6 112.8h.5zM56.6 112.9h.5zM56.6 112.9h.5zM56.6 113h.6zM56.6 113.1h.6zM56.6 113.2h.6zM56.6 113.3h.6zM56.6 113.4h.6zM56.6 113.5h.6zM56.6 113.5h.6zM56.6 113.6h.7zM56.6 113.7h.7zM56.8 113.8h.5zM56.9 113.9h.4zM57 114h.3zM57.1 114h.2z"/>
<path d="M57.1 103.4h.2zM57 103.5h.3zM56.9 103.5h.4zM56.8 103.6h.5zM56.6 103.7h.7zM56.6 103.8h.7zM56.6 103.9h.6zM56.6 104h.6zM56.6 104.1h.6zM56.6 104.1h.6zM56.6 104.2h.6zM56.6 104.3h.6zM56.6 104.4h.6zM56.6 104.5h.5zM56.6 104.6h.5zM56.6 104.6h.5zM56.6 104.7h.5zM56.6 104.8h.5zM56.6 104.9h.5zM56.6 105h.5zM56.6 105.1h.5zM56.6 105.2h.5zM56.6 105.2h.5zM56.6 105.3h.5zM56.6 105.4h.5zM56.6 105.5h.5zM56.6 105.6h.5zM56.6 105.7h.5zM56.6 105.7h.4zM56.6 105.8h.4zM56.6 105.9h.4zM56.6 106h.4zM56.6 106.1h.4zM56.6 106.2h.4zM56.6 106.3h.4zM56.6 106.3h.4zM56.6 106.4h.3zM56.6 106.5h.3zM56.6 106.6h.3zM56.6 106.7h.3zM56.6 106.8h.3zM56.6 106.8h.3zM56.6 106.9h.3zM56.6 107h.2zM56.6 107.1h.2zM56.6 107.2h.2zM56.6 107.3h.2zM56.6 107.4h.2zM56.6 107.4h.2zM56.6 107.5h.2zM56.6 107.6h.2z"/>
<path d="M76.4 117.9h.5zM76.3 117.9h1zM76.2 118h1zM76.1 118.1h.9zM75.9 118.2h1.1zM75.9 118.3h.9zM75.8 118.4h.9zM75.7 118.4h.8zM75.6 118.5h.8zM75.4 118.6h.9zM75.4 118.7h.7zM75.3 118.8h.7zM75.2 118.9h.7zM75.1 119h.6zM74.9 119h.7zM74.8 119.1h.6zM74.8 119.2h.6zM74.7 119.3h.5zM74.6 119.4h.4zM74.4 119.5h.5zM74.3 119.5h.5zM74.3 119.6h.4zM74.2 119.7h.3zM74.1 119.8h.2zM73.9 119.9h.4zM73.8 120h.3zM73.7 120.1h.3zM73.7 120.1h.1zM73.4 120.3h.2z"/>
<path d="M76.3 117.2h.2zM76.2 117.3h.3zM76.1 117.3h.4zM76 117.4h.5zM75.9 117.5h.6zM75.9 117.6h.6zM75.8 117.7h.7zM75.7 117.8h.8zM75.6 117.9h.8zM75.5 117.9h.8zM75.4 118h.8zM75.4 118.1h.7zM75.4 118.2h.5zM75.3 118.3h.6zM75.2 118.4h.6zM75.1 118.4h.6zM75 118.5h.6zM74.9 118.6h.5zM74.8 118.7h.6zM74.8 118.8h.5zM74.7 118.9h.5zM74.6 119h.5zM74.5 119h.4zM74.4 119.1h.4zM74.3 119.2h.5zM74.3 119.3h.4zM74.2 119.4h.4zM74.2 119.5h.2zM74.1 119.5h.2zM74 119.6h.3zM73.9 119.7h.3zM73.8 119.8h.3zM73.7 119.9h.2zM73.7 120h.1zM73.6 120.1h.1zM73.5 120.1h.2zM73.4 120.2h.2z"/>
<path d="M140 115.1h.7zM140.1 115.1h.7zM140.2 115.2h.7zM140.3 115.3h.6zM140.3 115.4h.7zM140.4 115.5h.7zM140.5 115.6h.6zM140.5 115.7h.6zM140.6 115.7h.5zM140.6 115.8h.6zM140.7 115.9h.6zM140.8 116h.5zM140.9 116.1h.5zM141 116.2h.4zM141 116.2h.5zM141.1 116.3h.5zM141.1 116.4h.5zM141.2 116.5h.4zM141.2 116.6h.4zM141.3 116.7h.4zM141.4 116.8h.4zM141.5 116.8h.3zM141.6 116.9h.3zM141.6 117h.3zM141.6 117.1h.4zM141.7 117.2h.4zM141.8 117.3h.3zM141.9 117.3h.3zM141.9 117.4h.3zM142 117.5h.2zM142.1 117.6h.2zM142.2 117.7h.1zM142.2 117.8h.2zM142.2 117.9h.3zM142.3 117.9h.2zM142.4 118h.2zM142.5 118.2h.2zM142.6 118.3h.1z"/>
<path d="M141 114.6h.2zM141 114.6h.2zM140.9 114.7h.4zM140.9 114.8h.4zM140.8 114.9h.6zM140.8 115h.6zM140.7 115.1h.7zM140.8 115.1h.7zM140.9 115.2h.6zM140.9 115.3h.7zM141 115.4h.6zM141.1 115.5h.5zM141.1 115.6h.5zM141.1 115.7h.5zM141.1 115.7h.6zM141.2 115.8h.5zM141.3 115.9h.5zM141.3 116h.5zM141.4 116.1h.5zM141.4 116.2h.5zM141.5 116.2h.5zM141.6 116.3h.4zM141.6 116.4h.4zM141.6 116.5h.5zM141.6 116.6h.5zM141.7 116.7h.5zM141.8 116.8h.4zM141.8 116.8h.4zM141.9 116.9h.3zM141.9 117h.3zM142 117.1h.3zM142.1 117.2h.2zM142.1 117.3h.3zM142.2 117.3h.2zM142.2 117.4h.3zM142.2 117.5h.3zM142.3 117.6h.3zM142.3 117.7h.3zM142.4 117.8h.2zM142.5 117.9h.2zM142.5 117.9h.2zM142.6 118h.1zM142.6 118.1h.1zM142.7 118.2h.1z"/>
<path d="M173.1 103.4h.2zM173.1 103.5h.3zM173.1 103.5h.5zM173.1 103.6h.6zM173.1 103.7h.6zM173.1 103.8h.6zM173.2 103.9h.5zM173.2 104h.5zM173.2 104.1h.5zM173.2 104.1h.5zM173.2 104.2h.5zM173.2 104.3h.5zM173.2 104.4h.5zM173.2 104.5h.5zM173.3 104.6h.4zM173.3 104.6h.4zM173.3 104.7h.4zM173.3 104.8h.4zM173.3 104.9h.4zM173.3 105h.4zM173.3 105.1h.4zM173.4 105.2h.3zM173.4 105.2h.3zM173.4 105.3h.3zM173.4 105.4h.3zM173.4 105.5h.3zM173.4 105.6h.3zM173.4 105.7h.3zM173.4 105.7h.3zM173.5 105.8h.2zM173.5 105.9h.2zM173.5 106h.2zM173.5 106.1h.2zM173.5 106.2h.2zM173.5 106.3h.2zM173.5 106.3h.2zM173.6 106.4h.1zM173.6 106.5h.1zM173.6 106.6h.1zM173.6 106.7h.1zM173.6 106.8h.1zM173.6 106.8h.1zM173.6 106.9h.1zM173.6 107h.1z"/>
<path d="M173.6 110.5h.1zM173.6 110.6h.1zM173.6 110.7h.1zM173.6 110.7h.1zM173.6 110.8h.1zM173.6 110.9h.1zM173.6 111h.1zM173.6 111.1h.1zM173.5 111.2h.2zM173.5 111.3h.2zM173.5 111.3h.2zM173.5 111.4h.2zM173.5 111.5h.2zM173.5 111.6h.2zM173.5 111.7h.2zM173.4 111.8h.3zM173.4 111.8h.3zM173.4 111.9h.3zM173.4 112h.3zM173.4 112.1h.3zM173.4 112.2h.3zM173.4 112.3h.3zM173.3 112.4h.4zM173.3 112.4h.4zM173.3 112.5h.4zM173.3 112.6h.4zM173.3 112.7h.4zM173.3 112.8h.4zM173.3 112.9h.4zM173.3 112.9h.4zM173.2 113h.5zM173.2 113.1h.5zM173.2 113.2h.5zM173.2 113.3h.5zM173.2 113.4h.5zM173.2 113.5h.5zM173.2 113.5h.5zM173.1 113.6h.6zM173.1 113.7h.6zM173.1 113.8h.6zM173.1 113.9h.5zM173.1 114h.3zM173.1 114h.2z"/>
<path d="M173.7 109.9h.2zM173.7 110h.2zM173.7 110.1h.2zM173.7 110.2h.2zM173.7 110.2h.2zM173.7 110.3h.2zM173.7 110.4h.2zM173.7 110.5h.3zM173.7 110.6h.3zM173.7 110.7h.3zM173.7 110.7h.3zM173.7 110.8h.3zM173.7 110.9h.3zM173.7 111h.3zM173.7 111.1h.3zM173.7 111.2h.4zM173.7 111.3h.4zM173.7 111.3h.4zM173.7 111.4h.4zM173.7 111.5h.4zM173.7 111.6h.4zM173.7 111.7h.4zM173.7 111.8h.5zM173.7 111.8h.5zM173.7 111.9h.5zM173.7 112h.5zM173.7 112.1h.5zM173.7 112.2h.5zM173.7 112.3h.5zM173.7 112.4h.5zM173.7 112.4h.5zM173.7 112.5h.5zM173.7 112.6h.5zM173.7 112.7h.5zM173.7 112.8h.5zM173.7 112.9h.5zM173.7 112.9h.5zM173.7 113h.6zM173.7 113.1h.6zM173.7 113.2h.6zM173.7 113.3h.6zM173.7 113.4h.6zM173.7 113.5h.6zM173.7 113.5h.6zM173.7 113.6h.7zM173.7 113.7h.7zM173.9 113.8h.5zM174 113.9h.4zM174.1 114h.3zM174.2 114h.2z"/>
<path d="M174.2 103.4h.2zM174.1 103.5h.3zM174 103.5h.4zM173.9 103.6h.5zM173.7 103.7h.7zM173.7 103.8h.7zM173.7 103.9h.6zM173.7 104h.6zM173.7 104.1h.6zM173.7 104.1h.6zM173.7 104.2h.6zM173.7 104.3h.6zM173.7 104.4h.6zM173.7 104.5h.5zM173.7 104.6h.5zM173.7 104.6h.5zM173.7 104.7h.5zM173.7 104.8h.5zM173.7 104.9h.5zM173.7 105h.5zM173.7 105.1h.5zM173.7 105.2h.5zM173.7 105.2h.5zM173.7 105.3h.5zM173.7 105.4h.5zM173.7 105.5h.5zM173.7 105.6h.5zM173.7 105.7h.5zM173.7 105.7h.4zM173.7 105.8h.4zM173.7 105.9h.4zM173.7 106h.4zM173.7 106.1h.4zM173.7 106.2h.4zM173.7 106.3h.4zM173.7 106.3h.4zM173.7 106.4h.3zM173.7 106.5h.3zM173.7 106.6h.3zM173.7 106.7h.3zM173.7 106.8h.3zM173.7 106.8h.3zM173.7 106.9h.3zM173.7 107h.2zM173.7 107.1h.2zM173.7 107.2h.2zM173.7 107.3h.2zM173.7 107.4h.2zM173.7 107.4h.2zM173.7 107.5h.2zM173.7 107.6h.2z"/>
<path d="M61.7 121h.3zM61.7 121.1h.5zM61.8 121.2h.8zM61.8 121.2h1zM61.9 121.3h1.2zM61.9 121.4h1.5zM62 121.5h1.7zM62 121.6h1.9zM62.5 121.7h1.8zM63 121.8h1.5zM63.5 121.8h1.3zM64 121.9h1.1zM64.5 122h.9zM65 122.1h.6zM65.5 122.2h.5zM66 122.3h.2z"/>
<path d="M61.9 121.7h.6zM61.8 121.8h1.2zM61.7 121.8h1.8zM61.6 121.9h2.4zM61.6 122h2.9zM61.5 122.1h3.5zM61.4 122.2h4.1zM63.9 122.3h2.1z"/>
<path d="M158.6 123.7h.6zM158 123.8h1.3zM157.5 123.9h1.8zM156.9 124h2.5zM156.3 124h3.2zM155.8 124.1h3.8zM155.2 124.2h4.5z"/>
<path d="M159.2 123h.2zM158.8 123.1h.5zM158.6 123.2h.7zM158.2 123.3h1.1zM158 123.4h1.3zM157.6 123.4h1.6zM157.4 123.5h1.8zM157.1 123.6h2zM156.7 123.7h1.9zM156.5 123.8h1.5zM156.1 123.9h1.4zM155.9 124h1zM155.5 124h.8zM155.3 124.1h.5zM154.9 124.2h.3z"/>
<path d="M103.2 175.7h.2zM103.1 175.8h.2zM103 175.9h.2zM103 175.9h.2zM103 176h.1zM102.9 176.1h.1zM102.8 176.2h.2zM102.7 176.3h.3zM102.6 176.4h.4zM102.5 176.4h.4zM102.5 176.5h.3zM102.4 176.6h.4zM102.4 176.7h.3zM102.3 176.8h.3zM102.2 176.9h.4zM102.1 177h.4zM102.1 177h.4zM102 177.1h.4zM101.9 177.2h.5zM101.9 177.3h.5zM101.8 177.4h.5zM101.8 177.5h.4zM101.7 177.5h.5zM101.6 177.6h.5zM101.5 177.7h.6zM101.4 177.8h.6zM101.3 177.9h.6zM101.3 178h.6zM101.3 178.1h.6zM101.2 178.1h.6zM101.1 178.2h.7zM101 178.3h.7zM100.9 178.4h.8zM100.9 178.5h.7zM100.8 178.6h.7zM100.8 178.6h.7zM100.7 178.7h.7zM100.6 178.8h.7z"/>
<path d="M103.2 175.9h.2zM103.2 175.9h.2zM103.1 176h.2zM103 176.1h.3zM103 176.2h.2zM103 176.3h.2zM103 176.4h.1zM102.9 176.4h.2zM102.8 176.5h.2zM102.8 176.6h.2zM102.7 176.7h.3zM102.6 176.8h.4zM102.6 176.9h.4zM102.5 177h.4zM102.5 177h.4zM102.4 177.1h.4zM102.4 177.2h.4zM102.4 177.3h.3zM102.3 177.4h.4zM102.2 177.5h.5zM102.2 177.5h.4zM102.1 177.6h.5zM102.1 177.7h.4zM102 177.8h.5zM101.9 177.9h.5zM101.9 178h.5zM101.9 178.1h.5zM101.8 178.1h.6zM101.8 178.2h.6zM101.7 178.3h.6zM101.7 178.4h.6zM101.6 178.5h.6zM101.5 178.6h.7zM101.5 178.6h.6zM101.4 178.7h.7zM101.3 178.8h.7zM101.4 178.9h.6zM101.4 179h.6zM101.5 179.1h.4zM101.5 179.2h.4zM101.6 179.2h.3zM101.6 179.3h.3z"/>
<path d="M115.4 169.8h.3zM115.7 169.8h.5zM116 169.9h.8zM116.3 170h1zM116.6 170.1h1.3zM116.9 170.2h1.5zM117.2 170.3h1.8zM117.5 170.3h2zM117.9 170.4h1.7zM118.1 170.5h1.5zM118.4 170.6h1.3zM118.7 170.7h1zM119 170.8h.8zM119.3 170.9h.5zM119.6 170.9h.3z"/>
<path d="M115.7 169.8h4.4zM116.2 169.8h3.9zM116.8 169.9h3.2zM117.3 170h2.6zM117.9 170.1h1.9zM118.4 170.2h1.3zM119 170.3h.6z"/>
<path d="M133.8 179.7h.1zM133.8 179.7h.2zM133.8 179.8h.3zM133.8 179.9h.4zM133.8 180h.5zM133.8 180.1h.5zM133.8 180.2h.5zM133.9 180.3h.4zM133.9 180.3h.4zM133.9 180.4h.4zM133.9 180.5h.4zM133.9 180.6h.4zM133.9 180.7h.4zM133.9 180.8h.4zM133.9 180.8h.4zM133.9 180.9h.4zM133.9 181h.4zM133.9 181.1h.4zM133.9 181.2h.4zM133.9 181.3h.4zM133.9 181.4h.4zM133.9 181.4h.4zM133.9 181.5h.4zM133.9 181.6h.4zM134 181.7h.3zM134 181.8h.3zM134 181.9h.3zM134 181.9h.3zM134 182h.3zM134 182.1h.3zM134 182.2h.3zM134 182.3h.3zM134 182.4h.3zM134.1 182.5h.2zM134.1 182.5h.2zM134.1 182.6h.2zM134.1 182.7h.2zM134.1 182.8h.2zM134.1 182.9h.2zM134.1 183h.2zM134.1 183h.2z"/>
<path d="M134.8 179.7h.2zM134.6 179.7h.4zM134.5 179.8h.5zM134.5 179.9h.5zM134.3 180h.7zM134.3 180.1h.7zM134.3 180.2h.6zM134.3 180.3h.6zM134.3 180.3h.6zM134.3 180.4h.6zM134.3 180.5h.6zM134.3 180.6h.6zM134.3 180.7h.6zM134.3 180.8h.5zM134.3 180.8h.5zM134.3 180.9h.5zM134.3 181h.5zM134.3 181.1h.5zM134.3 181.2h.5zM134.3 181.3h.5zM134.3 181.4h.5zM134.3 181.4h.4zM134.3 181.5h.4zM134.3 181.6h.4zM134.3 181.7h.4zM134.3 181.8h.4zM134.3 181.9h.4zM134.3 181.9h.4zM134.3 182h.3zM134.3 182.1h.3zM134.3 182.2h.3zM134.3 182.3h.3zM134.3 182.4h.3zM134.3 182.5h.3zM134.3 182.5h.3zM134.3 182.6h.3zM134.3 182.7h.2zM134.3 182.8h.2zM134.3 182.9h.2zM134.3 183h.2zM134.3 183h.2zM134.3 183.1h.2zM134.3 183.2h.2zM134.3 183.3h.2zM134.3 183.4h.2zM134.3 183.5h.2zM134.3 183.6h.2zM134.3 183.6h.2zM134.3 183.7h.2zM134.3 183.8h.2zM134.3 183.9h.2z"/>
<path d="M134.1 186.9h.2zM134.1 187h.2zM134.1 187.1h.2zM134.1 187.2h.2zM134.1 187.3h.2zM134.1 187.4h.2zM134.1 187.5h.2zM134.1 187.5h.2zM134.1 187.6h.2zM134 187.7h.3zM134 187.8h.3zM134 187.9h.3zM134 188h.3zM134 188h.3zM134 188.1h.3zM134 188.2h.3zM134 188.3h.3zM133.9 188.4h.4zM133.9 188.5h.4zM133.9 188.6h.4zM133.9 188.6h.4zM133.9 188.7h.4zM133.9 188.8h.4zM133.9 188.9h.4zM133.9 189h.4zM133.9 189.1h.4zM133.9 189.1h.4zM133.9 189.2h.4zM133.9 189.3h.4zM133.9 189.4h.4zM133.9 189.5h.4zM133.9 189.6h.4zM133.9 189.7h.4zM133.9 189.7h.4zM133.8 189.8h.5zM133.8 189.9h.5zM133.8 190h.5zM133.8 190.1h.4zM133.8 190.2h.3zM133.8 190.2h.2zM133.8 190.3h.1z"/>
<path d="M134.3 186.2h.2zM134.3 186.3h.2zM134.3 186.4h.2zM134.3 186.4h.2zM134.3 186.5h.2zM134.3 186.6h.2zM134.3 186.7h.2zM134.3 186.8h.2zM134.3 186.9h.2zM134.3 186.9h.2zM134.3 187h.2zM134.3 187.1h.2zM134.3 187.2h.2zM134.3 187.3h.2zM134.3 187.4h.2zM134.3 187.5h.3zM134.3 187.5h.3zM134.3 187.6h.3zM134.3 187.7h.3zM134.3 187.8h.3zM134.3 187.9h.3zM134.3 188h.3zM134.3 188h.4zM134.3 188.1h.4zM134.3 188.2h.4zM134.3 188.3h.4zM134.3 188.4h.4zM134.3 188.5h.4zM134.3 188.6h.4zM134.3 188.6h.5zM134.3 188.7h.5zM134.3 188.8h.5zM134.3 188.9h.5zM134.3 189h.5zM134.3 189.1h.5zM134.3 189.1h.5zM134.3 189.2h.5zM134.3 189.3h.6zM134.3 189.4h.6zM134.3 189.5h.6zM134.3 189.6h.6zM134.3 189.7h.6zM134.3 189.7h.6zM134.3 189.8h.6zM134.3 189.9h.7zM134.3 190h.7zM134.5 190.1h.5zM134.5 190.2h.5zM134.6 190.2h.4zM134.8 190.3h.2z"/>
</g>
<path d="M131.8 84.2h12zM162.2 84.2h12z" fill="none" stroke="#000" stroke-width="1"/>
<text font-size="15.3" x="86.3" y="269.4">Патрубок 57х4,5</text>
<g font-size="14.6">
<text x="125.7" y="99.6">А</text>
<text x="173.3" y="99.5">А</text>
<text x="99" y="152.4">А-А</text>
</g>
<g font-size="10.9">
<text x="82.5" y="9.4" transform="rotate(-180 82.5 9.4)">903-3-2-0-0-9</text>
<text x="151.8" y="23.2">Ra 12,5 (</text>
<text x="190.3" y="23.2">)</text>
<text x="118.5" y="248.1">903-3-2-0-0-9</text>
</g>
<text font-size="10.5" x="156.6" y="288.1">ПАО&quot;Пензкомпрессормаш&quot;</text>
<text font-size="8.5" x="32.8" y="91.5" transform="rotate(-90 32.8 91.5)">Ç57*</text>
<g font-size="7.8">
<text x="104.8" y="33.5">115*</text>
<text x="47.9" y="43.3">0,5</text>
<text x="104.1" y="42.8">114</text>
<text x="161.2" y="68.1" transform="rotate(2 161.2 68.1)">R358</text>
<text x="53.3" y="77.3" transform="rotate(-90 53.3 77.3)">4,5*</text>
<text x="54.1" y="128" transform="rotate(-90 54.1 128)">1±0,5</text>
<text x="76.6" y="129.3">30Å±3Å</text>
<text x="119.8" y="128.3">50Å±5Å</text>
<text x="171.2" y="128" transform="rotate(-90 171.2 128)">1±0,5</text>
<text x="85.4" y="163.2">50Å±5Å</text>
<text x="131.8" y="179.5" transform="rotate(-90 131.8 179.5)">1±0,5</text>
<text x="29.6" y="210.4">1. *Размеры для справок.</text>
<text x="28" y="217.5">2. Маркировать обозначение чертежа и клеймить клеймо ОТК на</text>
<text x="21.7" y="224.6">бирке краской.</text>
<text x="173.4" y="267.2">0,55</text>
<text x="193.1" y="267.2">1:1</text>
<text x="94.1" y="288">Труба</text>
</g>
<g font-size="5.4">
<text x="13.1" y="77" transform="rotate(-90 13.1 77)">Дата</text>
<text x="13.1" y="97" transform="rotate(-90 13.1 97)">Подпись</text>
<text x="7.1" y="122" transform="rotate(-90 7.1 122)">Метрологическая экспертиза</text>
<text x="13.1" y="122" transform="rotate(-90 13.1 122)">Фамилия</text>
<text x="12.6" y="176.1" transform="rotate(-90 12.6 176.1)">Подп. и дата</text>
<text x="12.6" y="205.2" transform="rotate(-90 12.6 205.2)">Инв. № дубл.</text>
<text x="12.6" y="230.9" transform="rotate(-90 12.6 230.9)">Взам. инв. №</text>
<text x="159.3" y="256.6">Лит.</text>
<text x="173.4" y="256.6">Масса</text>
<text x="188.3" y="256.6">Масштаб</text>
<text x="12.6" y="261.1" transform="rotate(-90 12.6 261.1)">Подп. и дата</text>
<text x="41.6" y="261.6">№ докум.</text>
<text x="63.9" y="261.6">Подп.</text>
<text x="21" y="266.6">Разраб.</text>
<text x="38" y="266.6">Болтышева</text>
<text x="21" y="271.6">Пров.</text>
<text x="38" y="271.6">Зимин</text>
<text x="21" y="276.6">Т.контр.</text>
<text x="38" y="276.6">Малафеева</text>
<text x="157.1" y="276.6">Лист</text>
<text x="178.3" y="276.6">Листов</text>
<text x="198.5" y="276.6">1</text>
<text x="21" y="286.6">Н.контр.</text>
<text x="38" y="286.6">Казанцева</text>
<text x="12.6" y="290.2" transform="rotate(-90 12.6 290.2)">Инв. № подл.</text>
<text x="21" y="291.6">Утв.</text>
<text x="96" y="296.6">Копировал</text>
<text x="166" y="296.6">Формат</text>
<text x="186" y="296.6">A4</text>
</g>
<g font-size="5.3">
<text x="21.1" y="261.6">Изм.</text>
<text x="28.1" y="261.6">Лист</text>
<text x="76.1" y="261.6">Дата</text>
</g>
<g font-size="5.1">
<text x="111.1" y="44">-1</text>
<text x="174.5" y="64.8" transform="rotate(2 174.5 64.8)">+1</text>
<text x="111.7" y="284.1">57х4,5 ГОСТ 8732-78</text>
<text x="109.7" y="289.2">09Г2С ГОСТ 19281-89</text>
</g>
</svg>
